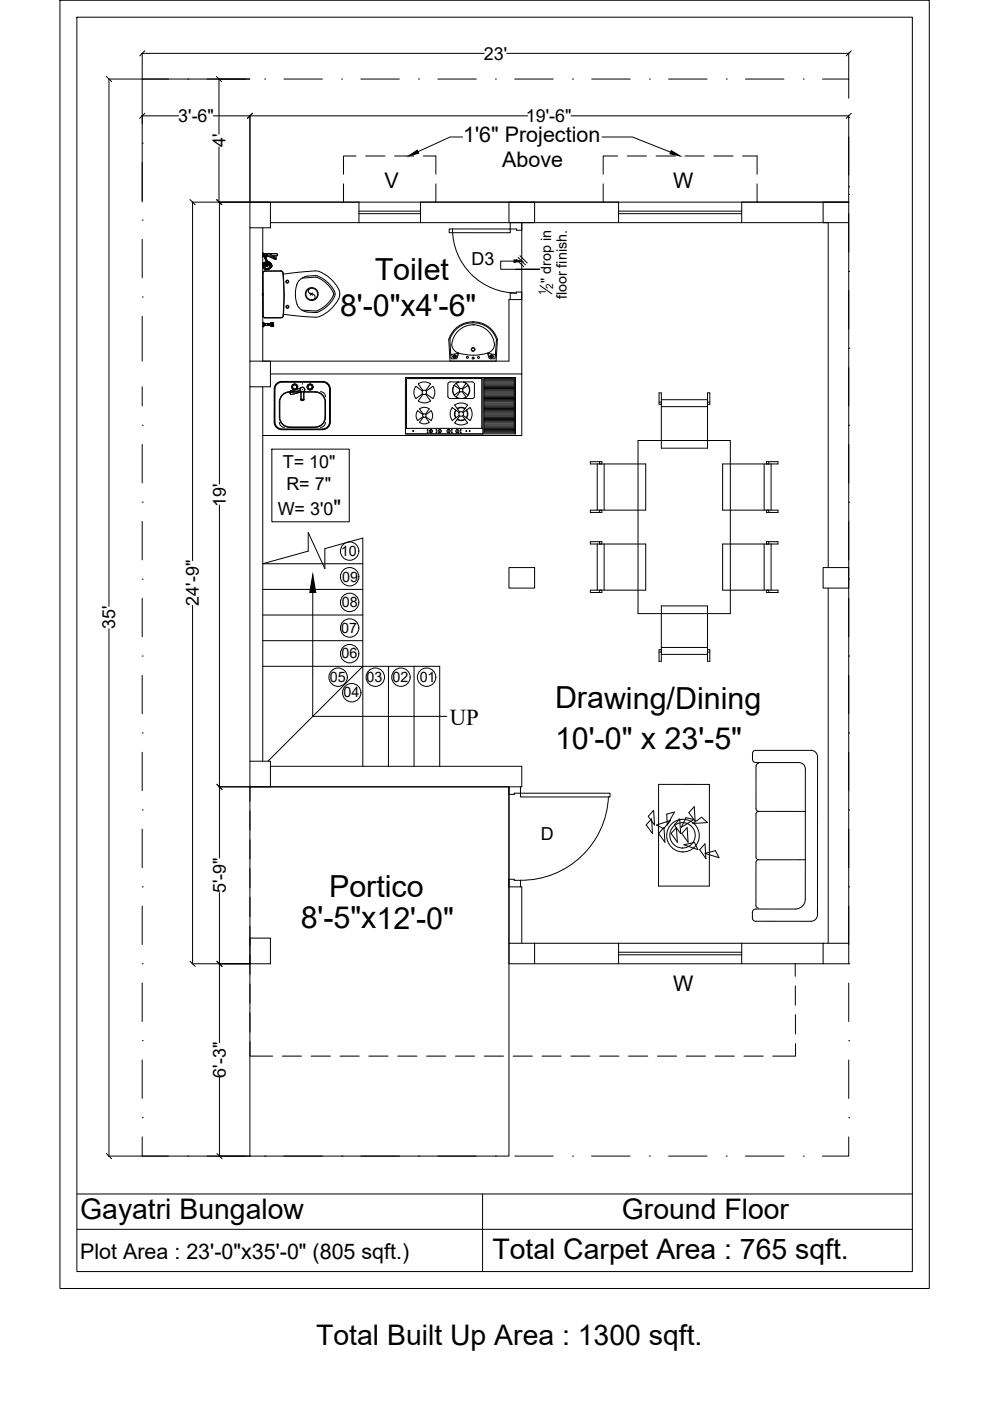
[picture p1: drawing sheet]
<svg xmlns="http://www.w3.org/2000/svg" width="210mm" height="297mm" viewBox="0 0 210 297" stroke-linecap="round" stroke-linejoin="round" font-family="sans-serif">
<!-- layer: AR-BOUNDARY -->
<g fill="none" stroke="#000" stroke-width=".21">
<path d="M35.7 16.8h-5.5v9.5M39.8 16.8h.1M43.9 16.8h8.1M56.1 16.8h.1M60.2 16.8h8.2M72.4 16.8h.1M76.5 16.8h8.2M88.7 16.8h.1M92.8 16.8h8.2M105.1 16.8h.1M109.1 16.8h8.2M121.4 16.8h.1"/>
<path d="M125.4 16.8h8.2M137.7 16.8h.1M141.8 16.8h8.1M154 16.8h.1M158.1 16.8h8.1M170.3 16.8h.1M174.4 16.8h5.5v4M30.2 30.3h.1M30.2 34.4v8.2M179.9 24.9h.1M179.9 29v8.1M30.2 46.7h.1"/>
<path d="M30.2 50.7v8.2M179.9 57.5h.1M179.9 41.2h.1M179.9 45.3v8.2M30.2 63h.1M30.2 67.1v9.5M179.9 73.8h.1M179.9 61.6v8.2M179.9 77.9v8.2M30.2 90.2h.1M30.2 82v4.1M30.2 94.2v8.2"/>
<path d="M179.9 90.2h.1M179.9 94.2v8.2M30.2 106.5h.1M30.2 110.5v8.2M179.9 106.5h.1M179.9 110.5v8.2M30.2 122.8h.1M30.2 139.1h.1M30.2 126.9v8.1M179.9 139.1h.1M179.9 122.8h.1M179.9 126.9v8.1"/>
<path d="M30.2 155.4h.1M30.2 143.2v8.1M30.2 159.5v8.1M179.9 155.4h.1M179.9 143.2v8.1M179.9 159.5v8.1M30.2 171.7h.1M30.2 175.8v8.2M179.9 171.7h.1M179.9 175.8v8.2M30.2 188h.1M30.2 192.1v8.2"/>
<path d="M179.9 188h.1M179.9 192.1v8.2M30.2 204.3h.1M30.2 208.4v8.2M179.9 204.3h.1M179.9 208.4v8.2M30.2 220.6h.1M30.2 237h.1M30.2 224.7v8.2M179.9 237h.1M179.9 220.6h.1M179.9 224.7v8.2"/>
<path d="M30.2 241v4.1h5.5M39.8 245.1h.1M43.9 245.1h8.1M56.1 245.1h.1M60.2 245.1h8.2M72.4 245.1h.1M76.5 245.1h8.2M88.7 245.1h.1M92.8 245.1h8.2M105.1 245.1h.1M109.1 245.1h8.2M121.4 245.1h.1"/>
<path d="M125.4 245.1h8.2M137.7 245.1h.1M141.8 245.1h8.1M154 245.1h.1M158.1 245.1h8.1M170.3 245.1h.1M179.9 241v4.1h-5.5"/>
</g>
<!-- layer: AR-WALL -->
<g fill="none" stroke="#000" stroke-width=".21">
<path d="M53 42.9h23.1v4.3h-18.8M53 48.3v28.3M55.7 48.3v28.3h52.2v-13.1h2.7v15.8h-53.3M89.2 42.9h41.9v4.3h-41.9zM179.9 42.9h-22.6v4.3h18.3v73.1M179.9 47.2v152.8M53 82v79.4M55.7 82v79.4M175.6 124.7v75.3M57.3 162.5h53.3v4.3h-57.6M107.9 200v-12h2.7v12M113.3 200h17.8v4.3h-17.8"/>
<path d="M174.5 200h-17.2v4.3h17.2"/>
</g>
<!-- layer: Column -->
<path d="M110.6 79.3v13h-54.9M53 166.8h54.9v78.3h-54.9z" fill="none" stroke="#000" stroke-width=".21"/>
<!-- layer: 0 -->
<g fill="none" stroke="#000" stroke-width=".21">
<path d="M22.6 16.2l1.1 1.1M23 16.8h30M23.1 16.8v111.8M30.2 11.2v5.5M30.2 11.3h72.5M30.7 10.8l-1.1 1.1M45.9 16.2l1.1 1.1M46.4 16.8v11.7M107.4 11.3h72.5M179.9 11.2v5.5M180.5 10.8l-1.1 1.1M30.2 24.6h7.7"/>
<path d="M30.2 24.5v18.3M30.7 24l-1.1 1.1M45.2 24.6h66.7M46.4 31.2v11.7M53 24.5v18.3M53.5 24l-1 1.1M121.1 24.6h58.8M179.9 39.6h.1M179.9 24.5v18.3M180.5 24l-1.1 1.1M40.3 42.3l1.1 1.1M45.9 42.3l1.1 1.1"/>
<path d="M46 42.3l1.1 1.1M46.3 42.9h6.7M46.5 42.9v59.7M55.7 53.6v.9zM55.7 54v.1M55.7 55.7v.6zM55.7 56.3h.1M55.7 55.7h.1M55.7 53.7l.1 .6M55.7 56.4l.2 .5 .2 .2M55.8 55.7h.1M55.8 55.7v.4"/>
<path d="M55.8 54.3h1M55.8 54.3l-.1 .1M56 56.3l.4 .2M56.1 55.7h-.2M56.1 56.1l-.1 .3M56.1 56.1h.1M56.1 56.1l.3 .2M56.2 55.9a.43 .43 0 0 0-.5 .5M56.2 54.7l.2 .6 .4 .4M56.3 55.9v.2M56.3 56.1h.1M56.4 55.9h-.1"/>
<path d="M56.5 54.7l.4 .8M56.5 56.2h.1M56.5 55.5l-.5 .2M56.5 55.8h.1M56.5 55.8l-.1-.2-.3 .3M56.5 56l.4-.1-.1 .2M56.5 55.9l.3 .2M56.5 56.2l-.1 .1M56.6 55.8h.1M56.6 56.1v.1M56.6 56.2l.1 .3h-.3M56.6 56.2h.1"/>
<path d="M56.7 55.8h-.1M56.7 56.2l.4 .2M56.7 55.6l-.1 .2M56.8 56.2l.3 .2M56.8 53.8h-1M56.8 55.8l-.5 .1 .1 .2 .4 .1-.4-.1M56.9 55.5a.9 .9 0 0 1 .6 1.1 .9 .9 0 0 1-1.2 .6l-.2-.1M57 54l1.5 .9M57.1 55.6l-.3 .2M57.1 55.6v.8M57.1 55.6v.8zM57.1 55.6l-.4 .2"/>
<path d="M57.2 53.8h1.4M57.2 55.9a.65 .65 0 0 1-.1 .9 .65 .65 0 0 1-.8 0l-.3-.1v-.3M57.9 54.3h.7M58.5 54.7l-.1 .3M60 57.9l.3 4.5-.2 4.5M60 57.9l-.2-.4-.2-.1h-3.4l-.4 .3-.1 4.7M63.4 59.5l.6-.5 .9-.4 2-.2a6.2 6.2 0 0 1 4.1 3.8 5.5 5.5 0 0 1-3.1 3.8l-.7 .3-2-.1a2.92 2.92 0 0 1-2.5-3.3 5 5 0 0 1 .7-3.4zM64 59l2.9-.2a6 6 0 0 1 3.8 3.4 5.2 5.2 0 0 1-3 3.5l-.7 .2M67.7 57.6a8.1 8.1 0 0 1 4.1 3.7M67.7 57.6l-.9-.2-6.8 .7M55.6 62.3l.2 .3M55.7 67l.3 .3 .2 .1h3.4"/>
<path d="M55.8 62.4v-4.7l.4-.2h3.4l.3 .2a42.4 42.4 0 0 1 .1 9.4l-.4 .2h-3.4l-.4-.3M55.8 68.4h.1M55.8 69.3h.1M55.8 68.4v.9M55.8 62.3l-.2 .3M55.9 68.4v.9M55.9 68.4h.1M55.9 69.3h.1M55.9 68.4l.1 .7-.1 .2M56 68.6h.2v.4h-.2M56.1 68.6v.4M56.2 68.7h.1"/>
<path d="M56.3 68.9h-.1M57.4 68.6h-1.1v.4h1.1M60.1 66.9l-.3 .4-.2 .1M60.1 66.6l5.1 .6 1.7 .1 .9-.2M64 65.7l3 .2M65.7 61.2a.65 .65 0 0 0-.2 .8 .65 .65 0 0 0 .8 .3 .62 .62 0 0 1 .5 .7 .62 .62 0 0 1-.5 .6M65.8 62.1l.5 .5M66 62.3h.1M66.3 62.1l-.5 .5M71.8 61.3l.2 .9M72 62.2v.2a6.9 6.9 0 0 1-4.2 4.7M57.6 95.2h16.5v15.4h-16.5z"/>
<path d="M46.5 107.1v59.7M23.1 133.3v111.8M46 166.3l1.1 1.1M46.4 166.8h6.6M40.3 203.8l1.1 1.1M46 203.8l1.1 1.1M46.4 204.3h6.6M46.5 204.3v16.8M46.5 228.4v16.7M16.3 253.1h177.1M22.6 244.6l1.1 1.1M23 245.1h30"/>
<path d="M46 244.6l1.1 1.1M102.3 253.1v16.5M16.3 260.6h177.1"/>
<circle cx="60.9" cy="59.7" r=".24"/>
<circle cx="60.9" cy="59.7" r=".31"/>
<circle cx="60.9" cy="65.1" r=".24"/>
<circle cx="60.9" cy="65" r=".31"/>
<circle cx="66.1" cy="62.3" r="1.23"/>
<circle cx="66.1" cy="62.3" r="1.37"/>
</g>
<!-- layer: AR-COLUMN -->
<path d="M53 42.9h4.3v5.4h-4.3zM107.9 42.9h5.4v4.3h-5.4zM174.5 42.9h5.4v4.3h-5.4zM53 76.6h4.3v5.4h-4.3zM107.9 120.3h5.4v4.4h-5.4zM174.5 120.3h5.4v4.4h-5.4zM53 161.4h4.3v5.4h-4.3zM53 198.9h4.3v5.4h-4.3zM107.9 200h5.4v4.3h-5.4zM174.5 200h5.4v4.3h-5.4z" fill="none" stroke="#000" stroke-width=".21"/>
<!-- layer: AR-WINDOW -->
<path d="M76.1 47.2h13.1M76.1 45.3h13.1M76.1 44.8h13.1M76.1 42.9h13.1M131.1 47.2h26.2M131.1 45.3h26.2M131.1 44.8h26.2M131.1 42.9h26.2M131.1 200h26.2M131.1 202.4h26.2M131.1 201.9h26.2M131.1 204.3h26.2" fill="none" stroke="#000" stroke-width=".21"/>
<!-- layer: AR-OVERHEAD -->
<g fill="none" stroke="#000" stroke-width=".21">
<path d="M72.8 39v3.9M75.5 33.1h-2.7v3.8M77.5 33.1h4.1M83.7 33.1h4M89.8 33.1h2.6v3.8M92.4 39v3.9M127.9 39v3.9M130.9 33.1h-3v3.8M133 33.1h4.1M139.1 33.1h4.1M145.2 33.1h4.1M151.3 33.1h4.1"/>
<path d="M157.5 33.1h3v3.8M160.5 39v3.9M53 166.8v3.1M53 171.9v4.1M53 178v4.1M53 184.2v4M53 190.3v4M53 196.4v4.1M53 202.5v4.1M53 208.6v4.1M53 214.7v4.1M168.6 204.3v2.7"/>
<path d="M168.6 209v4.1M168.6 215.1l.1 4.1M53 220.9v3h4.8M59.9 223.9h4M66 223.9h4.1M72.1 223.9h4.1M78.2 223.9h4.1M84.3 223.9h4.1M90.4 223.9h4.1M96.6 223.9h4M102.7 223.9h4.1M108.8 223.9h4.1"/>
<path d="M114.9 223.9h4.1M121 223.9h4.1M127.1 223.9h4.1M133.3 223.9h4M139.4 223.9h4.1M145.5 223.9h4.1M151.6 223.9h4.1M157.7 223.9h4.1M168.7 221.3v2.6h-4.8"/>
</g>
<!-- layer: AR-STAIR -->
<path d="M76.9 119.5h-21.2l9.7-2.7v-3.9l3.5 7.7v-4.3l8-2.2v48.4M55.7 135.8h21.2M55.7 130.4h21.2M55.7 125h21.2M66.3 125.6v26.3h28.5M55.7 141.3h37.5v21.2M76.9 141.3l-20.1 20.1M82.4 141.3v21.2M87.8 141.3v21.2" fill="none" stroke="#000" stroke-width=".21"/>
<!-- layer: A2 -->
<path d="M12.7 .1h184.3v273.1h-184.3zM16.3 3.6h177.1v266h-177.1z" fill="none" stroke="#000" stroke-width=".21"/>
<!-- layer: AR-DOOR -->
<path d="M95.2 48.5l13 .1v.7h-13zM95.9 48.5a13.6 13.6 0 0 0 13.6 13.6M108.2 47.2v1.4M110.6 47.2v1.6h-1.1v-.2h-1.3M109.5 62.1v-.2h1.1v1.6M109.5 62.1h-1.3v1.4M107.9 166.8v1.6h1.1v-.2h1.4M110.4 168.2h18.9v.8h-18.9zM110.4 166.8v1.4M129 169a18.5 18.5 0 0 1-18.6 17.6M110.4 186.6v1.4M110.4 186.6h-1.4v-.2h-1.1v1.6" fill="none" stroke="#000" stroke-width=".21"/>
<!-- layer: 1.2 droP -->
<path d="M109 55.4h-2.8v1.7h8.2h-5M109.5 55l1.5 1.5M109.9 54.6l1.5 1.5M110.2 54.2l1.6 1.6M114.5 60.5l2.5 1.8" fill="none" stroke="#000" stroke-width=".21"/>
<path d="M109 55.1l1.6 .3-1.6 .2z" fill="#000" stroke="#000" stroke-width=".21"/>
<!-- layer: AR-FLOORING -->
<path d="M110.6 47.2v16.3M107.9 166.8v21.2" fill="none" stroke="#000" stroke-width=".21"/>
<!-- layer: AR-HATCH -->
<path d="M86.6 33.1l1.9-1.3 .3 .7zM142.3 31.9l1.9 1.2-2.2-.5z" fill="#000" stroke="#000" stroke-width=".21"/>
<g fill="none" stroke="#000" stroke-width=".21">
<path d="M98.1 29h-2.7l-6.8 3.2M127.6 29h6.5l8.1 3.3"/>
<circle cx="74.1" cy="116.8" r="1.95"/>
<circle cx="74.1" cy="122.3" r="1.95"/>
<circle cx="74.1" cy="138.6" r="1.95"/>
<circle cx="74.1" cy="133.2" r="1.95"/>
<circle cx="74.1" cy="127.7" r="1.95"/>
<circle cx="71.7" cy="143.6" r="1.95"/>
<circle cx="74.6" cy="146.9" r="1.95"/>
<circle cx="79.6" cy="143.6" r="1.95"/>
<circle cx="85" cy="143.6" r="1.95"/>
<circle cx="90.5" cy="143.6" r="1.95"/>
</g>
<!-- layer: AR-STAIR -->
<path d="M66.3 121.8l.7 3.8h-1.3z" fill="#000" stroke="#000" stroke-width=".21"/>
<!-- layer: lev. -->
<g fill="none" stroke="#000" stroke-width=".21">
<path d="M57.1 55.6l.1 .1M57.2 55.8v.1M57.2 56.3h-.1M57.2 56.1v.1M57.2 55.9v.1M56.9 68.6l-.1 .4M57.5 68.4h.5v.8h-.5M57.5 68.4v.8M57.5 68.4v.4M57.5 68.8v.4M57.5 68.8l.5 .1-.5 .1 .5 .1-.5 .1M57.5 69.2h.2"/>
<path d="M57.5 69.2h.1M57.6 68.4h-.1M57.7 68.4h-.2l.5 .1-.5 .1 .5 .1-.5 .1"/>
<circle cx="56.9" cy="68.8" r=".21"/>
</g>
<!-- layer: Hose Pipes -->
<g fill="none" stroke="#000" stroke-width=".21">
<path d="M55.9 55.9l-.2 .3M55.9 56.4l-.2 .1M55.9 55.9v.3M56 56.3h-.3M56 56.5l-.2 .2M56 56.4l-.3 .2M56 56.2h-.3M56 56.6l-.2 .2M56 56.4h-.3M56 55.9v.3M56 56.7l-.1 .2M56.1 56.8l-.2 .2"/>
<path d="M56.1 54.5h.1M56.1 54.4h.1M56.1 54.4h.4M56.1 54.5h.4M56.1 55.8v.3M56.1 54.7h.1M56.1 54.6h.1M56.1 54.5l.1 .1M56.1 54.7h.4M56.1 54.6h.4M56.1 54.5l.4 .1M56.1 56.8v.2"/>
<path d="M56.2 54.4l-.1 .1M56.2 54.4h-.1M56.2 54.4h.3M56.2 54.4l.3 .1M56.2 54.6l-.1 .1M56.2 54.6h-.1M56.2 54.5h-.1M56.2 54.5h.3M56.2 54.6h.3M56.2 54.6l.3 .1M56.2 55.8v.4M56.2 56.8l-.2 .2"/>
<path d="M56.2 56.2h.1M56.2 55.8h.1M56.2 56.8v.3M56.3 56.2h-.1M56.3 55.8h-.1M56.3 55.8h.1M56.3 56.2h.1M56.3 55.8l-.1 .4M56.3 55.8v.4M56.3 56.9v.2M56.3 56.1v.1M56.4 55.8l-.1 .1"/>
<path d="M56.4 56.1v.1M56.4 56.9l-.1 .3M56.4 56.2h.1M56.4 55.8h.1M56.4 54.7h-.2M56.4 55.8v.1M56.5 55.8h-.1M56.5 56.2h-.1M56.5 55.8v.1M56.5 56.2h.1M56.5 55.8h.1M56.5 56.1v.1"/>
<path d="M56.5 54.8h-.3M56.5 56.9l-.1 .3M56.5 54.9h-.3M56.5 54.9l-.3 .1M56.5 54.5v.1M56.5 54.5h.1M56.5 54.4h.1M56.5 54.7h.1M56.5 54.6h.1M56.5 55l-.2 .1M56.5 54.4v.1M56.5 54.7h-.3"/>
<path d="M56.5 54.6v.1M56.5 55.1l-.2 .1M56.6 56.9l-.1 .3M56.6 55.1l-.2 .2M56.6 55.2l-.2 .2M56.7 55.3l-.2 .1M56.7 56.9l.2 .2M56.7 56.9l-.1 .3M56.7 55.3l-.2 .2M56.8 56.9l.2 .2M56.8 57.2h-.1M56.8 55.4l-.2 .2"/>
<path d="M56.8 55.4l-.1 .2M56.9 56.9l.2 .2M56.9 55.5l-.1 .2M56.9 56.8l.2 .2M57 55.5l-.1 .1M57.1 56.8l.2 .1M57.1 55.5v.1M57.1 56.7l.2 .2M57.2 55.6h-.1M57.2 56.7l.2 .1M57.2 55.6v.2M57.3 56.6l.2 .2"/>
<path d="M57.3 55.7l-.1 .2M57.3 56.5l.2 .2M57.4 56.5l.2 .1M57.4 55.7l-.2 .3M57.4 55.8l-.1 .2M57.5 56.3l.2 .1M57.5 55.9l-.2 .2M57.5 56l-.1 .2M57.6 56.1l-.2 .2M57.6 56.2l-.2 .2 .2 .1M57.6 56.3h.1"/>
</g>
<!-- layer: PH Water supply Hot -->
<g fill="none" stroke="#000" stroke-width=".21">
<path d="M56.8 55.8l.2 .2-.2 .2a.2 .2 0 0 0 .2-.2 .2 .2 0 0 0-.2-.2zM56.8 54.3l1.6 .7M56.9 54.3l-.2-.3 .3-.3 1.6 1M56.9 54.3a.29 .29 0 0 1-.2-.4 .29 .29 0 0 1 .5-.1l1.3 .9M56.9 54.3l1.5 .7M58.4 55h.1M58.5 54.7h.1M58.6 53.8l.3 .2-.3 .3a.24 .24 0 0 0 .2-.3 .24 .24 0 0 0-.2-.2"/>
<circle cx="56.3" cy="54" r=".23"/>
</g>
<!-- layer: HACH -->
<path d="M56.1 54.2l.1 .1M56.2 54.7h.1M56.5 54.7h.1M56.5 54.2v.1M56.8 55.8h.1" fill="none" stroke="#000" stroke-width=".21"/>
<!-- layer: working -->
<path d="M55.7 62.4v4.6M55.8 62.4v4.6" fill="none" stroke="#000" stroke-width=".21"/>
<!-- layer: FUR -->
<g fill="none" stroke="#000" stroke-width=".21">
<path d="M95.9 75.6h.1M96.1 75.7l.5-.4zM96.3 75.9l.5-.4zM96.3 69.9a5.4 5.4 0 0 1 9.2 2.1l-.3 4.6h-9.8l-.2-4.6 .3-.8zM96.4 75.3l-.4 .3M96.4 75.2l-.5 .4M97 74.8l1.6 .4 1.7 .1M97.1 74.8l-1.3 .3-.2 .3M97.3 74.9l-.4 1.1h-1.2l-.3-4.1a5.2 5.2 0 0 1 5-3.5 5.2 5.2 0 0 1 4.9 3.6l-.4 4h-1.1l-.3-.8M100.2 68.2h.1M100.3 68.9h.1M100.3 68.9a4.4 4.4 0 0 0-4.4 4.7 2.1 2.1 0 0 0 1.1 1.2"/>
<path d="M100.3 68.9a4.4 4.4 0 0 1 4.4 4.7 2.41 2.41 0 0 1-2.1 1.5l-2.3 .2M103.3 74.9l.2 .3M103.5 74.8l1.3 .3 .2 .3M103.8 75.5l.5 .4zM104 75.3l.5 .5-.5-.4M104 75.3v.1M104.2 75.3l.5 .3M104.2 75.2l.5 .4M59.2 89.5a1.08 1.08 0 0 0 1.1 1.1M61.6 82.8l-.2 .4 .2 .4h.3M61.6 82.9l-.1 .3M61.8 82.1h.1"/>
<path d="M61.8 81.9h.1M61.8 82.1l.2 .3M61.9 81.9v.2M62 82.4h.1M62 82.4l.1 .1M62 81.7l-.2 .2M62.1 82.5h.1M62.1 81.5v.1M62.1 81.5l-.1 .2M62.4 81.4h.1M62.4 81.4l-.3 .1M62.4 81.4h.2"/>
<path d="M62.6 81.4h.1M62.6 81.4l.3 .1 .2 .5a.68 .68 0 0 1-1 .5M63.6 82.7l-2.1 .6M63.7 82.3l-2.1 .6M63.8 82.2l-2.2 .6M63.8 83.1h-2.4a2.07 2.07 0 0 0-2.1 2.1v3.2a2.09 2.09 0 0 0 2.1 2.1h5.4a2.05 2.05 0 0 0 2.1-2v-3.3a2.07 2.07 0 0 0-2.1-2.1h-2.4M63.8 84.8v.1M63.8 83.1v1.7M63.8 84.7h.6M63.8 84.8h.1M63.9 84.8h.5M63.9 83h-2.5a2.17 2.17 0 0 0-2.2 2.2v3.2a2.19 2.19 0 0 0 2.2 2.2h5.4a2.17 2.17 0 0 0 2.2-2.1v-3.3a2.17 2.17 0 0 0-2.2-2.2h-2.4"/>
<path d="M63.9 83.1l-2.1 .5M64 83.1l-2.2 .5M64.1 81.4h.1M64.1 82.6h.1M64.4 84.8h.1M64.4 84.8l-.1 .1h-.5M64.4 83v1.8M65.8 81.4h-.2a.61 .61 0 0 0-.5 .4 .61 .61 0 0 0 .2 .7l.4 .2 .5-.2M65.8 81.4h.1M65.8 81.4l.3 .1M66.1 81.6l.1 .1M66.1 82.5h.1"/>
<path d="M66.2 81.7l.2 .2M66.2 82.4h.1M66.2 82.4l-.1 .1M66.3 81.9h.1M66.3 81.9v.5M67.9 83a1.08 1.08 0 0 1 1.1 1.1M69 89.5a1.08 1.08 0 0 1-1.1 1.1M69.9 82.5a1.47 1.47 0 0 0-1.5-1.5h-8.6a1.47 1.47 0 0 0-1.5 1.4v7.1a1.49 1.49 0 0 0 1.5 1.4h8.6a1.49 1.49 0 0 0 1.5-1.4v-7M70 82.5a1.57 1.57 0 0 0-1.6-1.6h-8.6a1.58 1.58 0 0 0-1.6 1.5v7.1a1.58 1.58 0 0 0 1.6 1.6h8.6a1.58 1.58 0 0 0 1.6-1.6v-7M70 82.5a1.62 1.62 0 0 0-1.6-1.6h-8.6a1.63 1.63 0 0 0-1.7 1.5v7.1a1.64 1.64 0 0 0 1.7 1.6h8.6a1.64 1.64 0 0 0 1.6-1.6v-7M126.6 98.4v9.8M127.1 97.9v.5"/>
<path d="M127.6 98.4v-.5h-2.4v.5h11.7v9.8h-11.7v.4h2.4v-.4M128.1 98.4v9.8M135.3 93.4h19.5v36.7h-19.5zM139.7 85.2h.5M140.2 85.7h-.5v-2.4h.5v11.7h9.8v-11.7h.5v2.4h-.5M140.2 86.2h9.8M140.2 84.7h9.8M150 85.2h.5M162 98.4v9.8M162.5 98.4v-.5h2.5v.5h-11.8v9.8h11.8v.4h-2.5v-.4M163 97.9v.5M163.5 98.4v9.8"/>
<path d="M126.6 115.3v9.8M127.1 108.2v.4M127.1 114.8v.5M127.6 115.3v-.5h-2.4v.5h11.7v9.8h-11.7v.5h2.4v-.5M128.1 115.3v9.8M162 115.3v9.8M162.5 115.3v-.5h2.5v.5h-11.8v9.8h11.8v.5h-2.5v-.5M163 108.2v.4M163 114.8v.5M163.5 115.3v9.8M127.1 125.1v.5M139.7 138.3h.5"/>
<path d="M140.2 137.8h-.5v2.4h.5v-11.7h9.8v11.7h.5v-2.4h-.5M140.2 137.3h9.8M140.2 138.7h9.8M150 138.3h.5M163 125.1v.5"/>
<circle cx="99.1" cy="75.8" r=".21"/>
<circle cx="100.3" cy="74.1" r=".4"/>
<circle cx="100.3" cy="74.1" r=".31"/>
<circle cx="100.3" cy="75.9" r=".21"/>
<circle cx="101.5" cy="75.8" r=".21"/>
<circle cx="62.5" cy="82" r=".49"/>
<circle cx="62.5" cy="82" r=".43"/>
<circle cx="64.1" cy="82.6" r=".5"/>
<circle cx="65.7" cy="82" r=".49"/>
<circle cx="65.7" cy="82" r=".43"/>
</g>
<g fill="none" stroke="#000" stroke-width=".21">
<path d="M138.1 173.6l.2 3.1-1.3-1.8zM138.6 171.8l.2 3.1-1.4-1.8zM139.2 174.9l3-.9-1.5 1.7zM139.6 166.3h10.8v21.6h-10.8zM140.8 175.5l.2 3.1-1.4-1.9zM141.4 172.6l1.6-.4-1.5 2.7zM143.4 175.5l.2 3.1-1.3-1.9zM144.1 173.6l.2 3.1-1.3-1.8zM145 179.1l2.2-.5 .8 1.5zM145.4 173.4l1.7 .4-2.6 1.6zM145.7 175.5l.2 3.1-1.3-1.9zM146.9 174.6l1.8-1.3 1.3 1.1z"/>
<path d="M147.2 171l.2 3.1-1.3-1.8zM149.5 178.9l.2 3.1-1.4-1.8zM160.3 162.4v9.1l.2 .4 .3 .1M160.8 172h10M160.8 172l-.3 .1-.2 .4v9.3l.2 .4 .3 .1M160.8 161.9l-.4 .2-.1 .3M169.4 161.7a1.38 1.38 0 0 1 1.4 1.4M173.3 160.5a1.37 1.37 0 0 0-1.3-1.4h-11.8a.69 .69 0 0 0-.7 .7v1.2a.69 .69 0 0 0 .7 .7h9.2M173.3 160.5v33.4a1.4 1.4 0 0 1-1.4 1.4h-11.7a.69 .69 0 0 1-.7-.7v-1.2a.69 .69 0 0 1 .7-.7h8.5a2.09 2.09 0 0 0 2-2l.1-27.6M149.5 180.9l2.2-.5 .8 1.5zM160.8 182.3h10M160.8 182.3l-.4 .2-.1 .3v9.2l.2 .5h.3"/>
<circle cx="144.7" cy="177.1" r="2.69"/>
<circle cx="144.8" cy="177.2" r="3.5"/>
</g>
<!-- layer: AR-FURNITURE -->
<g fill="none" stroke="#000" stroke-width=".21">
<path d="M86 80h16.4v12h-16.4zM86 90.8h16.4M86.2 90.8v-10.5h15.9v10.5M88.2 81.9l1.4 1v.6l-1.4 1M88.2 81.9a1.92 1.92 0 0 0 0 2.6M88.6 87.1l1.1 .8M88.6 87.1a1.53 1.53 0 0 0 0 2M89.7 88.3l-1.1 .8M89.7 87.9v.4M89.7 82.8l-1-1.4a1.97 1.97 0 0 1 2.5 0l-1 1.4M89.7 82.8h.6M89.7 83.6h.5l1.1 1.4a1.98 1.98 0 0 1-2.6-.1z"/>
<path d="M90.2 88.4h-.4l-.8 1.1a1.56 1.56 0 0 0 2 0M90.2 88.4l.8 1.1M90.3 87.9v.4M90.3 88.3l1.1 .8M91 86.7l-.8 1.1M91 86.7a1.52 1.52 0 0 0-2 0l.8 1.1h.4M91.3 91.1v.7M91.4 87.1l-1.1 .8M91.4 87.1a1.56 1.56 0 0 1 0 2M91.4 91.1v.7M91.7 84.5a1.95 1.95 0 0 0 0-2.6l-1.4 1 .1 .6 1.3 1M93.1 91.1v.7"/>
<path d="M93.3 91.1v.7M95 81.4v2.6M95 81.4v-.2l.4-.2h1.9a1.83 1.83 0 0 0-1.4 1.7 1.83 1.83 0 0 0 1.4 1.8h-1.9l-.4-.2v-.3M95 91.1v.7M95.2 91.1v.7M95.8 86.5l.8 .4a1.42 1.42 0 0 0 0 1.7l-.7 .5a2.07 2.07 0 0 1-.1-2.6zM96.3 81.7l1.2 .8v.4l-1.1 .8a1.56 1.56 0 0 1-.1-2zM96.5 85.8a1.94 1.94 0 0 1 2.6 .1l-.5 .7a1.42 1.42 0 0 0-1.7 0zM96.9 91.1v.7M96.9 88.9a1.42 1.42 0 0 0 1.7 0l.5 .7a2.04 2.04 0 0 1-2.6 0zM97 86.7a1.33 1.33 0 0 1 1.6 0l-.5 .7h-.6zM97.1 91.1v.7"/>
<path d="M97.4 87.5v.6l-.7 .4a1.33 1.33 0 0 1 0-1.5l.7 .5M97.5 88.2l-.5 .6a1.33 1.33 0 0 0 1.6 0l-.5-.6M97.5 88.2h.6M98.1 82.5l1.1-.8a1.55 1.55 0 0 1 0 2l-1.1-.8zM98.2 87.5v.6l.6 .4a1.33 1.33 0 0 0 0-1.5l-.6 .5M98.8 81.3a1.56 1.56 0 0 0-2 0l.8 1.1h.4l.8-1M98.8 84.1a1.54 1.54 0 0 1-2 0l.8-1.1h.4l.8 1.1M98.9 86.9l.7-.5a2.09 2.09 0 0 1 0 2.7l-.7-.5a1.42 1.42 0 0 0 0-1.7zM100.6 81.4l-.2-.4h-.3h-1.8a1.83 1.83 0 0 1 1.3 1.7 1.83 1.83 0 0 1-1.3 1.8h1.8l.4-.2 .1-2.9M102.4 80h6.9v12h-23.3M102.6 80.3h6.4v11.5h-6.4zM102.6 81h6.4"/>
<path d="M102.6 80.5h6.4M102.6 80.7h6.4M102.6 81.4h6.4M102.6 81.2h6.4M102.6 81.7h6.4M102.6 81.9h6.4M102.6 83.3h6.4M102.6 83.1h6.4M102.6 82.9h6.4M102.6 82.1h6.4M102.6 82.4h6.4M102.6 82.6h6.4"/>
<path d="M102.6 84.5h6.4M102.6 90.8h6.4M102.6 91.5h6.4M102.6 90.6h6.4M102.6 90.4h6.4M102.6 91.1h6.4M102.6 91.3h6.4M102.6 90.1h6.4M102.6 89.9h6.4M102.6 88.9h6.4M102.6 88.7h6.4M102.6 88.5h6.4"/>
<path d="M102.6 89.2h6.4M102.6 89.4h6.4M102.6 89.6h6.4M102.6 87.5h6.4M102.6 87.3h6.4M102.6 87.1h6.4M102.6 87.8h6.4M102.6 88h6.4M102.6 88.2h6.4M102.6 86.8h6.4M102.6 84.7h6.4M102.6 84.3h6.4"/>
<path d="M102.6 83.6h6.4M102.6 83.8h6.4M102.6 84h6.4M102.6 86.1h6.4M102.6 85.9h6.4M102.6 85.7h6.4M102.6 85h6.4M102.6 85.2h6.4M102.6 85.4h6.4M102.6 86.4h6.4M102.6 86.6h6.4"/>
<circle cx="87.6" cy="91.4" r=".09"/>
<circle cx="90.7" cy="91.7" r=".09"/>
<circle cx="90.7" cy="91.2" r=".09"/>
<circle cx="91.4" cy="91.4" r=".35"/>
<circle cx="92.5" cy="91.7" r=".09"/>
<circle cx="92.5" cy="91.2" r=".09"/>
<circle cx="93.2" cy="91.4" r=".35"/>
<circle cx="95.1" cy="91.4" r=".35"/>
<circle cx="95.8" cy="91.2" r=".09"/>
<circle cx="95.8" cy="91.7" r=".09"/>
<circle cx="97" cy="91.4" r=".35"/>
<circle cx="97.7" cy="91.7" r=".09"/>
<circle cx="97.7" cy="91.2" r=".09"/>
<circle cx="98.9" cy="91.4" r=".09"/>
<circle cx="99.6" cy="91.4" r=".09"/>
</g>
<!-- layer: ELEVATION -->
<path d="M40.7 42.9h12.2M40.8 42.9v76M40.8 128.3v76M46.4 166.8h6.6M46.5 166.8v15.1M46.5 189.2v15.1M40.7 204.3h12.3" fill="none" stroke="#000" stroke-width=".21"/>
<g font-size="6.5">
<text x="79.4" y="59.3">Toilet</text>
<text x="72.1" y="67">8'-0&quot;x4'-6&quot;</text>
<text x="117.7" y="150.2">Drawing/Dining</text>
<text x="117.7" y="158.8">10'-0&quot; x 23'-5&quot;</text>
<text x="69.8" y="190.1">Portico</text>
<text x="63.8" y="196.8">8'-5&quot;x12'-0&quot;</text>
</g>
<g font-size="6">
<text x="17" y="258.3">Gayatri Bungalow</text>
<text x="131.9" y="258.3">Ground Floor</text>
<text x="104.4" y="267">Total Carpet Area : 765 sqft.</text>
<text x="67" y="285.2">Total Built Up Area : 1300 sqft.</text>
</g>
<text font-size="4.8" x="95.4" y="153.7">UP</text>
<g font-size="4.6">
<text x="98.2" y="30.1">1'6&quot; Projection</text>
<text x="106.5" y="35.5">Above</text>
<text x="81.5" y="39.9">V</text>
<text x="142.7" y="39.9">W</text>
<text x="70.7" y="109.1">&quot;</text>
<text x="142.7" y="210.1">W</text>
<text x="17" y="266.9">Plot Area : 23'-0&quot;x35'-0&quot; (805 sqft.)</text>
</g>
<g font-size="3.8">
<text x="102.6" y="12.6">23'</text>
<text x="37.8" y="25.9">3'-6&quot;</text>
<text x="111.5" y="25.9">19'-6&quot;</text>
<text x="47.8" y="31.2" transform="rotate(-90 47.8 31.2)">4'</text>
<text x="100" y="56.3">D3</text>
<text x="60" y="99.1">T= 10&quot;</text>
<text x="47.9" y="107.4" transform="rotate(-90 47.9 107.4)">19'</text>
<text x="60.7" y="103.8">R= 7&quot;</text>
<text x="58.9" y="109.1">W= 3'0</text>
<text x="42.2" y="128.4" transform="rotate(-90 42.2 128.4)">24'-9&quot;</text>
<text x="24.4" y="133.4" transform="rotate(-90 24.4 133.4)">35'</text>
<text x="114.7" y="178">D</text>
<text x="47.9" y="189.4" transform="rotate(-90 47.9 189.4)">5'-9&quot;</text>
<text x="47.9" y="228.5" transform="rotate(-90 47.9 228.5)">6'-3&quot;</text>
</g>
<g font-size="3">
<text x="116.8" y="60" transform="rotate(-90 116.8 60)">&quot; drop in</text>
<text x="120.2" y="63.5" transform="rotate(-90 120.2 63.5)">floor finish.</text>
<text x="72.3" y="117.8">10</text>
<text x="72.5" y="123.3">09</text>
<text x="72.5" y="128.7">08</text>
<text x="72.4" y="134.2">07</text>
<text x="72.4" y="139.6">06</text>
<text x="69.9" y="144.6">05</text>
<text x="72.8" y="147.9">04</text>
<text x="77.7" y="144.6">03</text>
<text x="83.2" y="144.6">02</text>
<text x="89" y="144.6">01</text>
</g>
<g font-size="2.1">
<text x="115.7" y="62.5" transform="rotate(-90 115.7 62.5)">1</text>
<text x="117.3" y="61.2" transform="rotate(-90 117.3 61.2)">2</text>
</g>
</svg>
